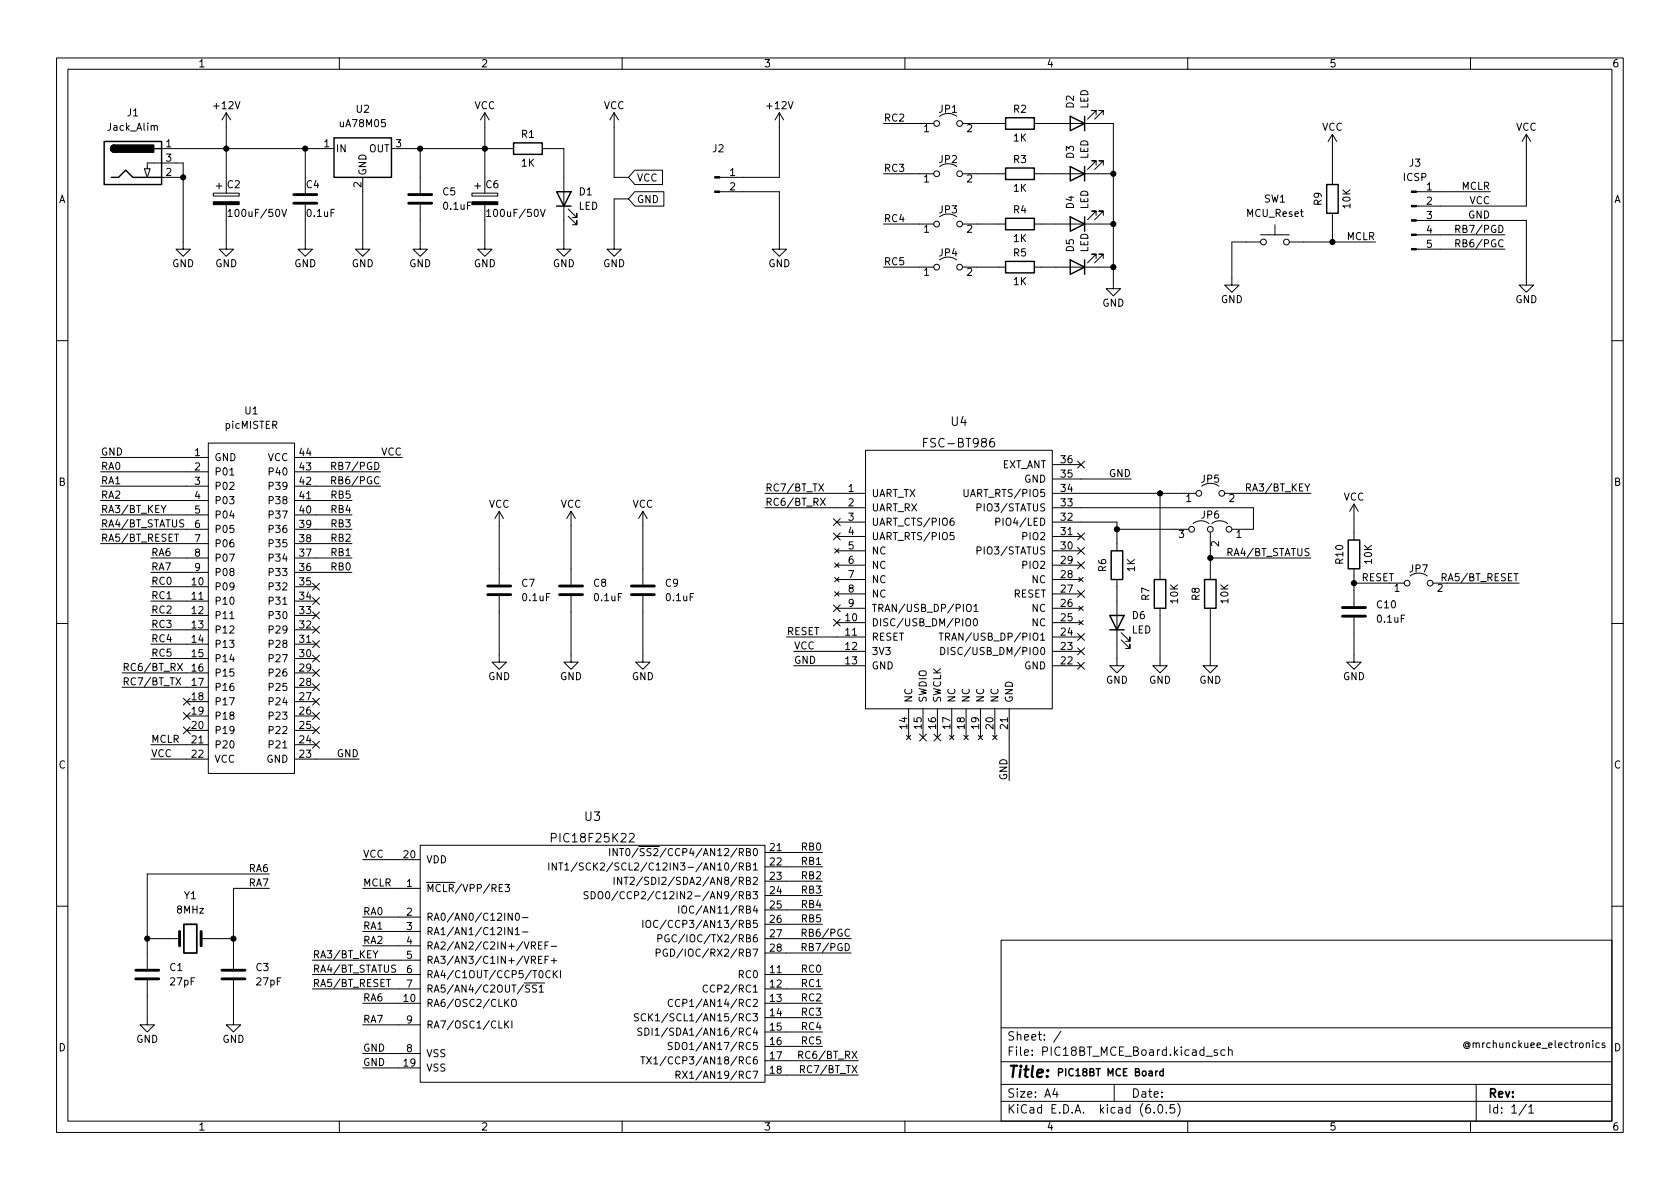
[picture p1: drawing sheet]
<svg xmlns="http://www.w3.org/2000/svg" width="297mm" height="210mm" viewBox="0 0 297 210" stroke-linecap="round" stroke-linejoin="round" font-family="sans-serif">
<g fill="none" stroke="#000" stroke-width=".18">
<path d="M10 10.2h277v190.1h-277zM12 12.2h273v186.1h-273zM40 19.9l-.8 1.3M40 19.9v14.3M40 19.9l.8 1.3M60 10.2v2M85.7 19.9l-.7 1.3M85.7 19.9v14.3M85.7 19.9l.8 1.3M108.6 19.9v11.5h2.5M108.6 19.9l-.8 1.3M108.6 19.9l.7 1.3"/>
<path d="M110 10.2v2M137.8 19.9v11.5h-10.6M137.8 19.9l-.8 1.3M137.8 19.9l.8 1.3M160 10.2v2M210 10.2v2M260 10.2v2M25.5 29.8h1l-.5 1.6zM26 28.8v.8zM26 28.8h1.3zM26 29.6v.2M27.3 22.4l.2-.2 .3 .1v.7"/>
<path d="M27.3 28.8h1.3zM28.6 28.8h3.8v15.3h1.3l-1.3 1.2-1.3-1.2h1.3M28.6 26.3h30.5M28.6 31.4h3.8M37.7 34.2h4.6v.5h-4.6zM38.2 32.9h1M38.7 32.4v1M40 36.2v7.9h1.3l-1.3 1.2-1.3-1.2h1.3M40.3 37.4l.4-.4v1.3M40.3 38.3h.8M49.8 37l.4 1.3 .5-1.3M54 36.2v7.9h1.2l-1.2 1.2-1.3-1.2h1.3"/>
<path d="M54 26.3v7.9M64.1 31.4v12.7h1.3l-1.3 1.2-1.2-1.2h1.2M69.2 26.3h21.6M74.3 36.2v7.9h1.3l-1.3 1.2-1.3-1.2h1.3M74.3 26.3v7.9M83.4 34.2h4.6v.5h-4.6zM83.9 32.9h1.1M84.5 32.4v1M85.7 36.2v7.9h1.3l-1.3 1.2-1.2-1.2h1.2M86 37.4l.4-.4v1.3M86 38.3h.8M95.5 37l.5 1.3 .4-1.3"/>
<path d="M95.9 26.3h3.8v17.8h1.3l-1.3 1.2-1.3-1.2h1.3M100.5 38.2l1.5 1.5v-.7v.7h-.8M100.5 37l1.5 1.5v-.8v.8h-.8M111.1 35.2h-2.5v8.9h1.3l-1.3 1.2-1.3-1.2h1.3M112.2 33.9h5.2v2.5h-5.2l-1.1-1.2zM112.2 30.1h4.9v2.5h-4.9l-1.1-1.2zM127.2 33.9h10.6v10.2h1.3l-1.3 1.2-1.3-1.2h1.3M156.2 30.7h8.9M156.2 39.6h8.9M156.2 21.8h8.9M166.1 29.5a2.54 2.54 0 0 1 3.1 0M166.1 20.6a2.54 2.54 0 0 1 3.1 0"/>
<path d="M166.1 38.3a2.54 2.54 0 0 1 3.1 0M170.2 30.7h7.6M170.2 39.6h7.6M170.2 21.8h7.6M182.9 21.8h13.9v29.2h1.3l-1.3 1.3-1.2-1.3h1.2M182.9 30.7h13.9M182.9 39.6h13.9M193.8 29.2v-.8h-.8h.8l-1.5 1.6M193.8 38.1v-.8h-.8h.8l-1.5 1.6M193.8 20.3v-.7h-.8h.8l-1.5 1.5M195.1 29.2v-.8h-.8h.8l-1.6 1.6M195.1 38.1v-.8h-.8h.8l-1.6 1.6"/>
<path d="M195.1 20.3v-.7h-.8h.8l-1.6 1.5M225.4 39.7v1.8M235.6 23.7l-.8 1.3M235.6 23.7v8.9M235.6 37.7v5.1M235.6 23.7l.7 1.3M250.4 39h19.5v11.4h1.2l-1.2 1.3-1.3-1.3h1.3M250.4 33.9h13.1M269.9 23.7l-.8 1.3M269.9 23.7v12.7h-19.5M269.9 23.7l.7 1.3M156.2 47.2h8.9"/>
<path d="M166.1 46a2.54 2.54 0 0 1 3.1 0M170.2 47.2h7.6M182.9 47.2h13.9M193.8 45.7v-.7h-.8h.8l-1.5 1.5M195.1 45.7v-.7h-.8h.8l-1.6 1.5M222.9 42.8h-5.1v7.6h1.3l-1.3 1.3-1.3-1.3h1.3M222.9 41.5h5.1M228 42.8h15.2M250.4 41.5h15.7M250.4 44.1h15.7M257.4 43h.6l.1-.2v-.3l-.7-.1v1.3M257.4 40.5l.6-.1 .1-.1v-.3l-.7-.2v1.3"/>
<path d="M257.7 43l.4 .7M257.7 40.5l.4 .6M10 60.2h2M36.8 78.4h15.3v58.4h-15.3zM153 79.6h33.1v45.7h-33.1zM163.3 78.2h.5M164 77.5h-.7v1.5M175.7 77.5a.6 .6 0 0 0-.7 .7v.6l.1 .2h.5l.2-.1 .1-.5-.2-.2-.4-.1-.3 .3M285 60.2h2M17.8 80.9h19M17.8 83.4h19M17.8 86h19"/>
<path d="M17.8 96.1h19M17.8 93.6h19M17.8 88.5h19M17.8 91.1h19M26.7 98.7h10.1M28.5 89.4l.4 .6 .4-.6M30.9 94.5h.7M32.5 92l-.5-.1-.2 .1v.4l.6 .2 .1 .3-.3 .3-.4-.1M40.6 84h.8M52.1 80.9h19M52.1 83.4h15.2M52.1 86h15.2"/>
<path d="M52.1 98.7h10.1M52.1 96.1h10.1M52.1 93.6h10.1M52.1 88.5h10.1M52.1 91.1h10.1M58.6 82.4h.7l.1-.2-.1-.3-.7-.1v1.2M58.6 85l.7-.1 .1-.2-.1-.3-.7-.1v1.3M58.9 82.4l.5 .6M58.9 85l.5 .6M88.3 90.4l-.8 1.3M88.3 90.4v13M88.3 90.4l.7 1.3"/>
<path d="M101 90.4l-.8 1.3M101 90.4v13M101 90.4l.7 1.3M113.7 90.4v13M113.7 90.4l-.8 1.3M113.7 90.4l.7 1.3M135.3 87.2h17.7M135.3 89.8h17.7M144.8 85.6l.8 1.2M145.1 88.1l.8 1.3M145.6 85.6l-.8 1.2M145.9 88.1l-.8 1.3"/>
<path d="M147.3 94.3l1.3 1.2M147.3 91.7l1.3 1.2M147.6 97l.7 .8M147.6 99.6l.7 .7M148 99.9h5M148 92.3h5M148 97.4h5M148 94.9h5M148.3 97l-.7 .8M148.3 99.6l-.7 .7M148.6 94.3l-1.3 1.2M148.6 91.7l-1.3 1.2"/>
<path d="M168.6 91.6l-.4 .1a.86 .86 0 0 0 0 1.2l.4-.1 .1-.4-.2-.3h-.3l-.2 .3M168.6 94.2h-.6v.6l.2-.1h.4l.1 .2-.1 .4-.1 .1-.5-.1M170.4 86.5v1.1l.3 .2h.4l.1-.2v-1.1M172.7 97.4l.7-.1 .1-.2-.1-.3-.7-.1v1.3M172.7 89.8l.7-.1 .1-.2-.1-.3-.7-.1v1.3M176.1 92.3l.6-.1 .1-.1-.1-.4-.6-.1v1.3M186.1 89.8h35.5v3.8h-3.8M186.1 87.2h25.4M186.1 92.3h11.4v5.1M186.1 99.9h5M186.1 97.4h5M186.1 94.9h5"/>
<path d="M186.1 84.7h13.9M186.1 82.2h5M190.5 96.8l1.2 1.2M190.5 99.3l1.2 1.3M190.5 94.3l1.2 1.2M190.5 81.6l1.2 1.2M191.7 99.3l-1.2 1.3M191.7 96.8l-1.2 1.2M191.7 94.3l-1.2 1.2M191.7 81.6l-1.2 1.2M197.5 93.6h12.7M205.1 87.2v15.3"/>
<path d="M210.9 92.6a2.26 2.26 0 0 1 2.8 0M212.5 86a2.54 2.54 0 0 1 3 0M214 98.7h17.8M214 94.1v8.4M214.2 92.6a2.26 2.26 0 0 1 2.8 0M216.5 87.2h15.3M239.4 89.1v6.4M239.4 89.1l-.8 1.3M239.4 89.1l.8 1.3M10 110.2h2M21.6 119h15.2M26.7 103.8h10.1"/>
<path d="M26.7 106.3h10.1M26.7 108.8h10.1M26.7 111.4h10.1M26.7 113.9h10.1M26.7 116.5h10.1M26.7 101.2h10.1M31.1 119.9l.8 1.2M31.4 117.3l.8 1.3M31.9 119.9l-.8 1.2M32.2 117.3l-.8 1.3M40.6 109.4h.8M52.1 103.8h3.8"/>
<path d="M52.1 106.3h3.8M52.1 108.8h3.8M52.1 111.4h3.8M52.1 113.9h3.8M52.1 116.5h3.8M52.1 119h3.8M52.1 101.2h10.1M55.3 118.4l1.2 1.2M55.3 115.8l1.2 1.3M55.3 103.1l1.2 1.3M55.3 105.7l1.2 1.2M55.3 113.3l1.2 1.2"/>
<path d="M55.3 110.8l1.2 1.2M55.3 108.2l1.2 1.2M56.5 118.4l-1.2 1.2M56.5 115.8l-1.2 1.3M56.5 105.7l-1.2 1.2M56.5 103.1l-1.2 1.3M56.5 113.3l-1.2 1.2M56.5 110.8l-1.2 1.2M56.5 108.2l-1.2 1.2M88.3 105.4v11.7h1.2l-1.2 1.3-1.3-1.3h1.3M101 105.4v11.7h1.2l-1.2 1.3-1.3-1.3h1.3M113.7 105.4v11.7h1.2l-1.2 1.3-1.3-1.3h1.3"/>
<path d="M139.1 112.6h13.9M140.3 115.2h12.7M140.3 117.7h12.7M147.3 109.5l1.3 1.2M147.3 107l1.3 1.2M147.6 102.1l.7 .8M147.6 104.6l.7 .8M148 110.1h5M148 107.6h5M148 105h5M148 102.5h5M148.3 102.1l-.7 .8"/>
<path d="M148.3 104.6l-.7 .8M148.6 109.5l-1.3 1.2M148.6 107l-1.3 1.2M166 111.9h.8M166.3 114.5a.64 .64 0 0 1 .8 .6 .64 .64 0 0 1-.8 .7zM166.4 111.9v1.3M167.2 112.6h.6l.1-.2-.1-.3-.6-.2v1.3M167.6 114.5v1.3M170.8 109.6l.3-.2a.43 .43 0 0 1 .5 .4v.5a.42 .42 0 0 1-.4 .4 .42 .42 0 0 1-.4-.4zM170.9 107l.3-.1a.43 .43 0 0 1 .5 .4v.4a.42 .42 0 0 1-.4 .5 .42 .42 0 0 1-.4-.5zM172.2 107.2l.4-.3v1.2M172.2 108.1h.7"/>
<path d="M172.3 109.5l.1-.1a.68 .68 0 0 1 .4 .6 .68 .68 0 0 1-.4 .7 .84 .84 0 0 1-.1-1.2zM186.1 110.1h5M186.1 112.6h5M186.1 115.2h5M186.1 117.7h5M186.1 107.6h5M186.1 105h5M186.1 102.5h5M190.5 104.4l1.2 1.2M190.5 114.6l1.2 1.2M190.5 117.1l1.2 1.2M190.5 112l1.2 1.3"/>
<path d="M190.8 109.7l.7 .8M190.8 107.2l.7 .7M190.8 102.1l.7 .8M191.5 109.7l-.7 .8M191.5 107.2l-.7 .7M191.5 102.1l-.7 .8M191.7 112l-1.2 1.3M191.7 114.6l-1.2 1.2M191.7 104.4l-1.2 1.2M191.7 117.1l-1.2 1.2M197.5 102.5v15.2h1.3l-1.3 1.3-1.3-1.3h1.3M198.2 113.2l1.6 1.5v-.8v.8h-.8"/>
<path d="M198.2 111.9l1.6 1.5v-.8v.8h-.8M205.1 107.6v10.1h1.3l-1.3 1.3-1.3-1.3h1.3M214 107.6v10.1h1.3l-1.3 1.3-1.3-1.3h1.3M239.4 109.2v7.9h1.3l-1.3 1.3-1.3-1.3h1.3M239.4 103.1h8.9M239.4 100.6v6.6M249.3 101.8a2.54 2.54 0 0 1 3.1 0M253.4 103.1h15.2M285 110.2h2M21.6 121.5h15.2M26.7 131.7h10.1M26.7 134.2h10.1"/>
<path d="M32.4 128.5l1.2 1.3M32.4 126l1.2 1.2M32.4 123.5l1.2 1.2M33 124.1h3.8M33 126.6h3.8M33 129.2h3.8M33.6 128.5l-1.2 1.3M33.6 126l-1.2 1.2M33.6 123.5l-1.2 1.2M52.1 121.5h3.8M52.1 124.1h3.8M52.1 126.6h3.8"/>
<path d="M52.1 129.2h3.8M52.1 131.7h3.8M52.1 134.2h11.4M55.3 120.9l1.2 1.2M55.3 126l1.2 1.2M55.3 123.5l1.2 1.2M55.3 128.5l1.2 1.3M55.3 131.1l1.2 1.2M56.5 120.9l-1.2 1.2M56.5 126l-1.2 1.2M56.5 123.5l-1.2 1.2M56.5 128.5l-1.2 1.3"/>
<path d="M56.5 131.1l-1.2 1.2M160.3 130l.7 .8M160.7 125.3v5.1M161 130l-.7 .8M162.6 129.8l1.2 1.2M163.2 125.3v5.1M163.8 129.8l-1.2 1.2M165.1 129.8l1.2 1.2M165.7 125.3v5.1M166.3 129.8l-1.2 1.2M167.9 130l.8 .8M168.3 125.3v5.1"/>
<path d="M168.7 130l-.8 .8M170.4 130l.8 .8M170.8 125.3v5.1M171.2 130l-.8 .8M173 130l.7 .8M173.4 125.3v5.1M173.7 130l-.7 .8M175.5 130l.8 .8M175.9 125.3v5.1M176.3 130l-.8 .8M178.4 125.3v12.7M47.6 154.6h-21.6v16.7"/>
<path d="M47.6 157.1h-6.3v14.2M64.1 157.1h10.2M64.1 152h10.2M74.3 149.5h61v41.9h-61zM97 152.6v1.3M97.5 148.2l.7-.1 .2-.2-.1-.4-.2-.1h-.6v1.5M98.4 152.6v1.3l-.8-1.3v1.3M98.8 152.6h.7M99.1 152.6v1.3M99.9 153l.3-.4v1.3M99.9 153.9h.7M102 152.5l-1 1.7"/>
<path d="M103.1 152.6h-.4l-.2 .1v.4l.5 .2 .1 .3-.2 .3-.5-.1M104 157.7h-.5l-.2 .1v.4l.6 .2 .1 .3-.3 .2h-.4M104.5 157.7a.64 .64 0 0 1 .8 .6 .64 .64 0 0 1-.8 .6zM105.9 157.7h.1a.43 .43 0 0 1 .6 .4v.4a.42 .42 0 0 1-.4 .5 .42 .42 0 0 1-.5-.5v-.4zM107.2 157.8l.2-.1a.68 .68 0 0 1 .4 .6 .68 .68 0 0 1-.4 .6l-.2-.1-.1-.3zM107.8 150v1.3M108.6 155.1v1.3M109.1 150v1.3l-.7-1.3v1.3M109.2 157.6l-1 1.6M109.5 150h.8M109.9 155.1v1.3l-.7-1.3v1.3M109.9 150v1.3"/>
<path d="M110.3 155.1h.8M110.7 155.1v1.3M111.3 147.5l.6-.1 .2 .1v.3l-.9 1.1h.9M111.4 155.2l.5-.1 .2 .4-.7 .9h.7M135.3 150.7h10.1M135.3 153.3h10.1M135.3 155.8h10.1M135.3 158.4h10.1M10 160.2h2M26 173.3v7.9h1.3l-1.3 1.3-1.2-1.3h1.2M26 166h5.7M35.6 166h5.7"/>
<path d="M41.3 173.3v7.9h1.2l-1.2 1.3-1.3-1.3h1.3M55.2 172.3h19.1M55.2 174.9h19.1M55.2 169.8h19.1M64.1 177.4h10.2M64.1 162.2h10.2M64.1 164.7h10.2M64.1 167.3h10.2M66 168.1l.4 .7 .4-.7M68.3 173.2h.7M70 170.7h-.5l-.3 .2 .2 .3 .5 .2v.4l-.2 .1h-.5M89.4 177.3l.6 .7"/>
<path d="M90 176.7l-.8 .7M90.5 176.9l.2-.2a.43 .43 0 0 1 .6 .4v.5a.42 .42 0 0 1-.4 .4 .42 .42 0 0 1-.5-.4zM90.6 161.5v1.2l-.8-1.2v1.2M90.6 164v1.3l-.8-1.3v1.3M91.1 164.4l.4-.4v1.3M91.1 165.3h.7M91.3 161.5h.1a.68 .68 0 0 1 .5 .6 .68 .68 0 0 1-.5 .6 .84 .84 0 0 1-.1-1.2zM92.4 162.3h.9M92.4 164.8h.9M94 167.2h.6l.1-.2-.1-.3-.6-.1v1.2M94.3 167.2l.4 .6M95.1 173.8h1.2"/>
<path d="M95.2 167.2h.4M95.2 169.7h.4M95.3 175.4h.8M95.8 166.6h-.6v1.2h.6M95.8 169.1h-.6v1.3h.6M96.4 167.2h.4M96.4 169.7h.4M97 166.6h-.6v1.2M97 169.1h-.6v1.3M97.3 171.8a.6 .6 0 0 0-.9 .4 .6 .6 0 0 0 .6 .7l.3-.1M97.5 167.3h.9M97.5 169.9h.9"/>
<path d="M97.8 171.6v1.3M97.9 169.4v1M98 172.2l.5 .7M98.5 171.6l-.7 .8M99.1 171.6v1.3M112.9 179.3h-.5l-.2 .1v.3l.6 .3 .1 .3-.3 .2h-.5M113.7 162.7v1.3M114.1 179.4a.6 .6 0 0 0-.8 .4 .6 .6 0 0 0 .6 .7l.2-.1M114.3 162.9l.2-.2a.43 .43 0 0 1 .6 .5v.4a.42 .42 0 0 1-.5 .4 .42 .42 0 0 1-.4-.4zM114.7 179.3v1.2M114.9 179.8l.5 .7M115.4 179.3l-.7 .7"/>
<path d="M116 168.5l.6-.1 .1-.1v-.4l-.7-.1v1.3M116.3 162.9a.6 .6 0 0 0-.8 .4 .6 .6 0 0 0 .6 .7l.2-.1M116.3 166l.6-.1 .1-.2v-.3l-.7-.1v1.3M118 167.9a.59 .59 0 0 0-.8 .6 .59 .59 0 0 0 .8 .5v-.4h-.2M118.3 165.3a.59 .59 0 0 0-.8 .6 .59 .59 0 0 0 .8 .6v-.5h-.2M118.9 176.8a.6 .6 0 0 0-.8 .5 .6 .6 0 0 0 .6 .7l.2-.1M120 160.2v1.3M120.2 176.8a.6 .6 0 0 0-.8 .5 .6 .6 0 0 0 .6 .7l.2-.1M120.6 160.4l.3-.2a.43 .43 0 0 1 .5 .4v.5a.42 .42 0 0 1-.4 .4 .42 .42 0 0 1-.4-.4zM125.1 174.3a.6 .6 0 0 0-.8 .4 .6 .6 0 0 0 .5 .7l.3-.1M135.3 166h15.2M135.3 177.4h10.1"/>
<path d="M135.3 172.3h10.1M135.3 174.9h10.1M135.3 180h10.1M135.3 160.9h10.1M135.3 163.4h10.1M135.3 168.5h15.2M141.8 167.5l.6-.1 .2-.1-.1-.3-.7-.2v1.3M141.8 165l.6-.1 .2-.2-.1-.3-.7-.1v1.3M142.1 167.5l.5 .6M142.1 165l.5 .6M177 166.3h108v32h-108zM285 160.2h2"/>
<path d="M60 198.3v2M64.1 188.8h10.2M64.1 186.3h10.2M64.1 181.2h10.2M89.2 180.5v1.3M89.4 181.1l.6 .7M90 180.5l-.8 .8M90.5 180.5v1.3M110 198.3v2M113.3 186.9h.7M113.5 181.9l-.5-.1-.2 .1v.4l.6 .2 .1 .3-.3 .3-.4-.1M113.7 186.9v1.2"/>
<path d="M114 181.8a.64 .64 0 0 1 .8 .6 .64 .64 0 0 1-.8 .7zM114.3 186.9l.9 1.2M115.2 186.9l-.9 1.2M115.3 181.8v1.3M115.6 187.2l.4-.3v1.2M115.6 188.1h.7M118.9 184.4l-.5-.1-.2 .2v.3l.5 .3 .2 .3-.3 .2-.5-.1M119.4 184.3a.64 .64 0 0 1 .7 .7 .64 .64 0 0 1-.7 .6zM119.5 190.1l.6-.1 .2-.2-.1-.3-.7-.1v1.3M119.8 190.1l.5 .6M120.7 189.4l.8 1.3M121.5 189.4l-.8 1.3"/>
<path d="M135.3 182.5h10.1M135.3 185h10.1M135.3 187.6h16.5M135.3 190.1h16.5M141.2 186.6l.6-.1 .2-.2-.1-.3-.7-.1v1.3M141.5 189.1l.6-.1 .2-.1-.1-.3-.7-.2v1.3M160 198.3v2M177 194.8h108M177 191.8h108M177 187.8h108M177 181.8h108M186.5 192.5l-.4 1h1"/>
<path d="M186.9 193v1M187.6 182.4l-1.3 1.9M197 191.8v3M204.1 196.7v.1M204.9 195.4l.2-.1a.81 .81 0 0 1 .6 .7 .81 .81 0 0 1-.3 .8h-.2a.81 .81 0 0 1-.6-.6 .81 .81 0 0 1 .3-.8zM206.2 196.7v.1M207.6 195.3h-.7v.7l.2-.1 .5 .1 .1 .2-.1 .5-.2 .1-.5-.1M208.2 195.1a1.72 1.72 0 0 1 0 2.3M210 198.3v2M213.2 186.8h1.2M215.2 185.7l-.3-.1-.3 .2 .1 .3 .5 .1v.4h-.6M216.6 185.7l-.5-.1-.2 .3v.4l.1 .3h.6"/>
<path d="M217.2 185.8l.2-.2 .4 .1 .1 .9M217.2 185.1v1.5M260 198.3v2M261 191.8v6.5M269.9 195.3l-1.3 1.9M270.3 195.8l.4-.5v1.5M270.3 196.8h.9M280.5 184.5l.2-.1 .3 .1v.8M281.6 184v.1M281.6 184.4v.9M282.8 184.5l-.4-.1-.2 .3 .1 .5h.5M283.7 184.5l-.3-.1-.1 .2v.2l.4 .1v.3h-.4"/>
<circle cx="165.6" cy="21.8" r=".51"/>
<circle cx="165.6" cy="30.7" r=".51"/>
<circle cx="165.6" cy="39.6" r=".51"/>
<circle cx="169.7" cy="30.7" r=".51"/>
<circle cx="169.7" cy="21.8" r=".51"/>
<circle cx="169.7" cy="39.6" r=".51"/>
<circle cx="165.6" cy="47.2" r=".51"/>
<circle cx="169.7" cy="47.2" r=".51"/>
<circle cx="223.4" cy="42.8" r=".51"/>
<circle cx="227.5" cy="42.8" r=".51"/>
<circle cx="210.7" cy="93.6" r=".51"/>
<circle cx="212" cy="87.2" r=".51"/>
<circle cx="214" cy="93.6" r=".51"/>
<circle cx="216" cy="87.2" r=".51"/>
<circle cx="217.3" cy="93.6" r=".51"/>
<circle cx="248.8" cy="103.1" r=".51"/>
<circle cx="252.9" cy="103.1" r=".51"/>
</g>
<g fill="none" stroke="#000" stroke-width=".25">
<path d="M18.4 25h10.2v7.6h-10.2zM19.7 31.4h1.3l1.2-1.3 1.3 1.3h5.1M20.2 25.6a.64 .64 0 0 0-.6 .7 .64 .64 0 0 0 .6 .6M27.3 26.3h1.3M59.1 24.4h10.1v7h-10.1zM90.8 25.3h5.1v2h-5.1zM98.4 33.9h2.6l-1.3 2.5zM98.4 36.4h2.6M177.8 29.7h5.1v2h-5.1zM177.8 38.6h5.1v2h-5.1zM177.8 20.8h5.1v2.1h-5.1zM189.2 29.5l2.6 1.2-2.6 1.3z"/>
<path d="M189.2 38.3l2.6 1.3-2.6 1.3zM189.2 20.6l2.6 1.2-2.6 1.3zM191.8 20.6v2.5M191.8 29.5v2.5M191.8 38.3v2.6M234.6 32.6h2v5.1h-2zM177.8 46.2h5.1v2.1h-5.1zM189.2 46l2.6 1.2-2.6 1.3zM191.8 46v2.5M196.5 97.4h2v5.1h-2zM238.4 95.5h2v5.1h-2zM196.2 108.8h2.6l-1.3 2.6z"/>
<path d="M196.2 111.4h2.6M204.1 102.5h2v5.1h-2zM213 102.5h2v5.1h-2zM204.7 189.4l-.4 .2M205.7 189.5l-.4-.1-.2 .2 .1 .6h.5M205.7 189v1.2"/>
</g>
<path d="M19.7 25.8l.5-.2v1.3a.64 .64 0 0 1-.6-.4 .64 .64 0 0 1 .1-.7zM20.2 25.6h7v1.3h-7z" fill="#000" stroke="#000" stroke-width=".25"/>
<g fill="none" stroke="#000" stroke-width=".51">
<path d="M51.9 35.9h4.1M51.9 34.4h4.1M72.3 35.9h4M72.3 34.4h4M86.2 105.2h4.1M86.2 103.6h4.1M98.9 105.2h4.1M98.9 103.6h4.1M111.6 105.2h4.1M111.6 103.6h4.1M237.4 109h4M237.4 107.4h4"/>
<path d="M24 173.1h4.1M24 171.6h4.1M31.7 164.7v2.6M35.6 164.7v2.6M39.2 173.1h4.1M39.2 171.6h4.1"/>
</g>
<path d="M32.5 163.4h2.3v5.1h-2.3z" fill="none" stroke="#000" stroke-width=".3"/>
<g fill="#000" stroke="#000" stroke-width=".18">
<path d="M37.7 35.7h4.6v.5h-4.6zM83.4 35.7h4.6v.5h-4.6zM126.4 33.8h.8v.2h-.8zM126.4 31.2h.8v.3h-.8zM249.6 38.9h.8v.2h-.8zM249.6 36.3h.8v.3h-.8zM249.6 33.8h.8v.2h-.8zM249.6 43.9h.8v.3h-.8zM249.6 41.4h.8v.3h-.8z"/>
<circle cx="32.4" cy="31.4" r=".46"/>
<circle cx="40" cy="26.3" r=".46"/>
<circle cx="54" cy="26.3" r=".46"/>
<circle cx="74.3" cy="26.3" r=".46"/>
<circle cx="85.7" cy="26.3" r=".46"/>
<circle cx="196.8" cy="30.7" r=".46"/>
<circle cx="196.8" cy="39.6" r=".46"/>
<circle cx="196.8" cy="47.2" r=".46"/>
<circle cx="235.6" cy="42.8" r=".46"/>
<circle cx="197.5" cy="93.6" r=".46"/>
<circle cx="205.1" cy="87.2" r=".46"/>
<circle cx="214" cy="98.7" r=".46"/>
<circle cx="239.4" cy="103.1" r=".46"/>
<circle cx="26" cy="166" r=".46"/>
<circle cx="41.3" cy="166" r=".46"/>
</g>
<text font-size="2.8" x="178" y="190.6">Title:</text>
<g font-size="2.1">
<text x="168.2" y="75.3">U4</text>
<text x="163.9" y="79.1">FSC-BT986</text>
<text x="98.1" y="149">PIC18F25K22</text>
<text x="103.4" y="145.2">U3</text>
<text x="178" y="184">Sheet: /</text>
<text x="178" y="186.7">File: PIC18BT_MCE_Board.kicad_sch</text>
<text x="178" y="196.9">KiCad E.D.A. kicad (6.0.5)</text>
<text x="178" y="194.1">Size: A4</text>
<text x="200" y="194.1">Date:</text>
<text x="263" y="194.1">Rev:</text>
<text x="263" y="196.9">Id: 1/1</text>
</g>
<g font-size="1.8">
<text x="35" y="11.9">1</text>
<text x="85" y="11.9">2</text>
<text x="135" y="11.9">3</text>
<text x="185" y="11.9">4</text>
<text x="235" y="11.9">5</text>
<text x="285" y="11.9">6</text>
<text x="19.1" y="23.1">Jack_Alim</text>
<text x="22.5" y="20.6">J1</text>
<text x="37.9" y="19.3">+12V</text>
<text x="60.3" y="22.5">uA78M05</text>
<text x="63" y="19.9">U2</text>
<text x="83.9" y="19.3">VCC</text>
<text x="106.7" y="19.3">VCC</text>
<text x="135.7" y="19.3">+12V</text>
<text x="156.2" y="21.5">RC2</text>
<text x="163.3" y="23.4">1</text>
<text x="166.1" y="19.9">JP1</text>
<text x="171" y="23.4">2</text>
<text x="179.2" y="19.9">R2</text>
<text x="189.9" y="19.1" transform="rotate(-90 189.9 19.1)">D2</text>
<text x="192.4" y="19.3" transform="rotate(-90 192.4 19.3)">LED</text>
<text x="233.7" y="23.1">VCC</text>
<text x="268" y="23.1">VCC</text>
<text x="29.4" y="26">1</text>
<text x="29.4" y="28.6">3</text>
<text x="57.3" y="26">1</text>
<text x="59.3" y="26.9">IN</text>
<text x="65.2" y="26.9">OUT</text>
<text x="70" y="26">3</text>
<text x="92.2" y="24.4">R1</text>
<text x="92.2" y="29.5">1K</text>
<text x="126" y="26.9">J2</text>
<text x="166.1" y="28.8">JP2</text>
<text x="179.2" y="28.8">R3</text>
<text x="179.2" y="25">1K</text>
<text x="189.9" y="28" transform="rotate(-90 189.9 28)">D3</text>
<text x="192.4" y="28.2" transform="rotate(-90 192.4 28.2)">LED</text>
<text x="249.2" y="29.5">J3</text>
<text x="10.3" y="35.9">A</text>
<text x="29.4" y="31.1">2</text>
<text x="40.2" y="33.3">C2</text>
<text x="54.2" y="33.3">C4</text>
<text x="63.9" y="33.1" transform="rotate(-90 63.9 33.1)">2</text>
<text x="64.8" y="31.1" transform="rotate(-90 64.8 31.1)">GND</text>
<text x="78.3" y="34.5">C5</text>
<text x="85.9" y="33.3">C6</text>
<text x="102.4" y="34.5">D1</text>
<text x="112.6" y="35.9">GND</text>
<text x="112.6" y="32.1">VCC</text>
<text x="129" y="31.1">1</text>
<text x="129" y="33.6">2</text>
<text x="156.2" y="30.4">RC3</text>
<text x="163.3" y="32.3">1</text>
<text x="171" y="32.3">2</text>
<text x="179.2" y="33.9">1K</text>
<text x="223.5" y="35.8">SW1</text>
<text x="248.1" y="32">ICSP</text>
<text x="252.2" y="33.6">1</text>
<text x="258.4" y="33.6">MCLR</text>
<text x="285.3" y="35.9">A</text>
<text x="41.1" y="38.3">100uF/50V</text>
<text x="54.4" y="38.3">0.1uF</text>
<text x="78.5" y="37.1">0.1uF</text>
<text x="86.8" y="38.3">100uF/50V</text>
<text x="102.3" y="37.1">LED</text>
<text x="156.2" y="39.3">RC4</text>
<text x="163.3" y="41.1">1</text>
<text x="166.1" y="37.7">JP3</text>
<text x="171" y="41.1">2</text>
<text x="179.2" y="37.7">R4</text>
<text x="189.9" y="36.9" transform="rotate(-90 189.9 36.9)">D4</text>
<text x="192.4" y="37" transform="rotate(-90 192.4 37)">LED</text>
<text x="220.5" y="38.3">MCU_Reset</text>
<text x="233.7" y="36.3" transform="rotate(-90 233.7 36.3)">R9</text>
<text x="238.8" y="36.8" transform="rotate(-90 238.8 36.8)">10K</text>
<text x="252.2" y="36.2">2</text>
<text x="252.2" y="38.7">3</text>
<text x="252.2" y="41.3">4</text>
<text x="258.2" y="41.2">RB7/PGD</text>
<text x="259.6" y="38.6">GND</text>
<text x="259.8" y="36.1">VCC</text>
<text x="30.4" y="47.2">GND</text>
<text x="38" y="47.2">GND</text>
<text x="52" y="47.2">GND</text>
<text x="62.2" y="47.2">GND</text>
<text x="72.3" y="47.2">GND</text>
<text x="83.8" y="47.2">GND</text>
<text x="97.7" y="47.2">GND</text>
<text x="106.6" y="47.2">GND</text>
<text x="135.8" y="47.2">GND</text>
<text x="156.2" y="46.9">RC5</text>
<text x="166.1" y="45.3">JP4</text>
<text x="179.2" y="45.3">R5</text>
<text x="179.2" y="42.8">1K</text>
<text x="189.9" y="44.5" transform="rotate(-90 189.9 44.5)">D5</text>
<text x="192.4" y="44.7" transform="rotate(-90 192.4 44.7)">LED</text>
<text x="238.1" y="42.4">MCLR</text>
<text x="252.2" y="43.8">5</text>
<text x="258.2" y="43.7">RB6/PGC</text>
<text x="163.3" y="48.8">1</text>
<text x="171" y="48.8">2</text>
<text x="179.2" y="50.4">1K</text>
<text x="215.8" y="53.6">GND</text>
<text x="267.9" y="53.6">GND</text>
<text x="194.9" y="54.2">GND</text>
<text x="39.8" y="75.8">picMISTER</text>
<text x="43.3" y="73.3">U1</text>
<text x="17.8" y="83.1">RA0</text>
<text x="17.8" y="80.5">GND</text>
<text x="34.4" y="80.6">1</text>
<text x="34.4" y="83.2">2</text>
<text x="37.8" y="81.5">GND</text>
<text x="47.3" y="81.5">VCC</text>
<text x="53" y="83.2">43</text>
<text x="53" y="80.6">44</text>
<text x="59.4" y="83.1">RB7/PGD</text>
<text x="67.4" y="80.5">VCC</text>
<text x="177" y="82.8">EXT_ANT</text>
<text x="187.6" y="81.9">36</text>
<text x="10.3" y="85.9">B</text>
<text x="17.8" y="85.6">RA1</text>
<text x="17.8" y="88.2">RA2</text>
<text x="34.4" y="85.7">3</text>
<text x="34.4" y="88.3">4</text>
<text x="37.8" y="84.1">P01</text>
<text x="37.8" y="86.6">P02</text>
<text x="37.8" y="89.1">P03</text>
<text x="47.9" y="89.1">P38</text>
<text x="47.9" y="86.6">P39</text>
<text x="47.9" y="84.1">P40</text>
<text x="53" y="88.3">41</text>
<text x="53" y="85.7">42</text>
<text x="58.7" y="88.2">RB5</text>
<text x="59.4" y="85.6">RB6/PGC</text>
<text x="86.4" y="89.8">VCC</text>
<text x="99.1" y="89.8">VCC</text>
<text x="111.8" y="89.8">VCC</text>
<text x="135.3" y="89.4">RC6/BT_RX</text>
<text x="135.3" y="86.9">RC7/BT_TX</text>
<text x="150" y="87">1</text>
<text x="150" y="89.5">2</text>
<text x="154.1" y="87.9">UART_TX</text>
<text x="171.1" y="87.9">UART_RTS/PIO5</text>
<text x="181.1" y="85.3">GND</text>
<text x="187.6" y="89.5">33</text>
<text x="187.6" y="87">34</text>
<text x="187.6" y="84.4">35</text>
<text x="196.1" y="84.4">GND</text>
<text x="209.7" y="88.8">1</text>
<text x="212.4" y="85.3">JP5</text>
<text x="217.3" y="88.8">2</text>
<text x="220.8" y="86.9">RA3/BT_KEY</text>
<text x="237.5" y="88.5">VCC</text>
<text x="285.3" y="85.9">B</text>
<text x="17.8" y="95.8">RA5/BT_RESET</text>
<text x="17.8" y="93.2">RA4/BT_STATUS</text>
<text x="17.8" y="90.7">RA3/BT_KEY</text>
<text x="34.4" y="90.8">5</text>
<text x="34.4" y="93.3">6</text>
<text x="34.4" y="95.9">7</text>
<text x="37.8" y="91.7">P04</text>
<text x="37.8" y="94.2">P05</text>
<text x="47.9" y="94.2">P36</text>
<text x="47.9" y="91.7">P37</text>
<text x="53" y="95.9">38</text>
<text x="53" y="93.3">39</text>
<text x="53" y="90.8">40</text>
<text x="58.7" y="90.7">RB4</text>
<text x="58.7" y="93.2">RB3</text>
<text x="58.7" y="95.8">RB2</text>
<text x="150" y="92.1">3</text>
<text x="150" y="94.6">4</text>
<text x="154.1" y="90.4">UART_RX</text>
<text x="154.1" y="93">UART_CTS/PIO6</text>
<text x="154.1" y="95.5">UART_RTS/PIO5</text>
<text x="173.4" y="90.4">PIO3/STATUS</text>
<text x="177" y="93">PIO4/LED</text>
<text x="181" y="95.5">PIO2</text>
<text x="187.6" y="94.6">31</text>
<text x="187.6" y="92.1">32</text>
<text x="208.4" y="95.1">3</text>
<text x="212.4" y="91.7">JP6</text>
<text x="218.6" y="95.1">1</text>
<text x="26.7" y="100.9">RA7</text>
<text x="26.7" y="98.3">RA6</text>
<text x="34.4" y="98.4">8</text>
<text x="34.4" y="101">9</text>
<text x="37.8" y="96.8">P06</text>
<text x="37.8" y="99.3">P07</text>
<text x="37.8" y="101.8">P08</text>
<text x="47.9" y="101.8">P33</text>
<text x="47.9" y="99.3">P34</text>
<text x="47.9" y="96.8">P35</text>
<text x="53" y="101">36</text>
<text x="53" y="98.4">37</text>
<text x="58.7" y="98.3">RB1</text>
<text x="58.7" y="100.9">RB0</text>
<text x="150" y="97.1">5</text>
<text x="150" y="99.7">6</text>
<text x="154.1" y="98">NC</text>
<text x="154.1" y="100.6">NC</text>
<text x="173.4" y="98">PIO3/STATUS</text>
<text x="181" y="100.6">PIO2</text>
<text x="187.6" y="99.7">29</text>
<text x="187.6" y="97.1">30</text>
<text x="195.6" y="101.1" transform="rotate(-90 195.6 101.1)">R6</text>
<text x="200.7" y="101.1" transform="rotate(-90 200.7 101.1)">1K</text>
<text x="215.5" y="96.6" transform="rotate(-90 215.5 96.6)">2</text>
<text x="217.3" y="98.3">RA4/BT_STATUS</text>
<text x="237.5" y="99.7" transform="rotate(-90 237.5 99.7)">R10</text>
<text x="242.6" y="99.7" transform="rotate(-90 242.6 99.7)">10K</text>
<text x="249.3" y="101.2">JP7</text>
<text x="26.7" y="103.4">RC0</text>
<text x="26.7" y="105.9">RC1</text>
<text x="33.9" y="103.5">10</text>
<text x="33.9" y="106">11</text>
<text x="37.8" y="104.4">P09</text>
<text x="37.8" y="106.9">P10</text>
<text x="47.9" y="106.9">P31</text>
<text x="47.9" y="104.4">P32</text>
<text x="53" y="106">34</text>
<text x="53" y="103.5">35</text>
<text x="92.3" y="103.8">C7</text>
<text x="92.5" y="106.3">0.1uF</text>
<text x="105" y="103.8">C8</text>
<text x="105.2" y="106.3">0.1uF</text>
<text x="117.7" y="103.8">C9</text>
<text x="117.9" y="106.3">0.1uF</text>
<text x="150" y="102.2">7</text>
<text x="150" y="104.8">8</text>
<text x="150" y="107.3">9</text>
<text x="154.1" y="103.1">NC</text>
<text x="154.1" y="105.7">NC</text>
<text x="179.1" y="105.7">RESET</text>
<text x="182.5" y="103.1">NC</text>
<text x="187.6" y="107.3">26</text>
<text x="187.6" y="104.8">27</text>
<text x="187.6" y="102.2">28</text>
<text x="203.2" y="106.2" transform="rotate(-90 203.2 106.2)">R7</text>
<text x="208.3" y="106.6" transform="rotate(-90 208.3 106.6)">10K</text>
<text x="212.1" y="106.2" transform="rotate(-90 212.1 106.2)">R8</text>
<text x="217.2" y="106.6" transform="rotate(-90 217.2 106.6)">10K</text>
<text x="240.7" y="102.8">RESET</text>
<text x="243.5" y="107.6">C10</text>
<text x="246.5" y="104.6">1</text>
<text x="254.1" y="104.6">2</text>
<text x="255.3" y="102.8">RA5/BT_RESET</text>
<text x="26.7" y="113.6">RC4</text>
<text x="26.7" y="111">RC3</text>
<text x="26.7" y="108.5">RC2</text>
<text x="33.9" y="108.6">12</text>
<text x="33.9" y="111.1">13</text>
<text x="33.9" y="113.7">14</text>
<text x="37.8" y="109.5">P11</text>
<text x="37.8" y="112">P12</text>
<text x="47.9" y="112">P29</text>
<text x="47.9" y="109.5">P30</text>
<text x="53" y="113.7">31</text>
<text x="53" y="111.1">32</text>
<text x="53" y="108.6">33</text>
<text x="139.1" y="112.3">RESET</text>
<text x="149.5" y="109.8">10</text>
<text x="149.5" y="112.4">11</text>
<text x="154.1" y="110.7">DISC/USB_DM/PIO0</text>
<text x="154.1" y="113.3">RESET</text>
<text x="154.1" y="108.2">TRAN/USB_DP/PIO1</text>
<text x="167.9" y="113.3">TRAN/USB_DP/PIO1</text>
<text x="182.5" y="110.7">NC</text>
<text x="182.5" y="108.2">NC</text>
<text x="187.6" y="112.4">24</text>
<text x="187.6" y="109.8">25</text>
<text x="200.1" y="112">LED</text>
<text x="200.2" y="109.5">D6</text>
<text x="243.6" y="110.1">0.1uF</text>
<text x="21.6" y="118.6">RC6/BT_RX</text>
<text x="26.7" y="116.1">RC5</text>
<text x="33.9" y="116.2">15</text>
<text x="33.9" y="118.7">16</text>
<text x="37.8" y="114.5">P13</text>
<text x="37.8" y="117.1">P14</text>
<text x="37.8" y="119.6">P15</text>
<text x="47.9" y="119.6">P26</text>
<text x="47.9" y="117.1">P27</text>
<text x="47.9" y="114.5">P28</text>
<text x="53" y="118.7">29</text>
<text x="53" y="116.2">30</text>
<text x="140.3" y="114.8">VCC</text>
<text x="140.3" y="117.4">GND</text>
<text x="149.5" y="114.9">12</text>
<text x="149.5" y="117.5">13</text>
<text x="154.1" y="115.8">3V3</text>
<text x="154.1" y="118.4">GND</text>
<text x="168.3" y="115.8">DISC/USB_DM/PIO0</text>
<text x="181.1" y="118.4">GND</text>
<text x="187.6" y="117.5">22</text>
<text x="187.6" y="114.9">23</text>
<text x="21.6" y="121.2">RC7/BT_TX</text>
<text x="33.9" y="121.3">17</text>
<text x="33.9" y="123.8">18</text>
<text x="37.8" y="122.2">P16</text>
<text x="37.8" y="124.7">P17</text>
<text x="47.9" y="124.7">P24</text>
<text x="47.9" y="122.2">P25</text>
<text x="53" y="123.8">27</text>
<text x="53" y="121.3">28</text>
<text x="86.3" y="120.3">GND</text>
<text x="99" y="120.3">GND</text>
<text x="111.7" y="120.3">GND</text>
<text x="161.3" y="124.3" transform="rotate(-90 161.3 124.3)">NC</text>
<text x="163.8" y="124.3" transform="rotate(-90 163.8 124.3)">SWDIO</text>
<text x="166.4" y="124.3" transform="rotate(-90 166.4 124.3)">SWCLK</text>
<text x="168.9" y="124.3" transform="rotate(-90 168.9 124.3)">NC</text>
<text x="171.4" y="124.3" transform="rotate(-90 171.4 124.3)">NC</text>
<text x="174" y="124.3" transform="rotate(-90 174 124.3)">NC</text>
<text x="176.5" y="124.3" transform="rotate(-90 176.5 124.3)">NC</text>
<text x="179.1" y="124.3" transform="rotate(-90 179.1 124.3)">GND</text>
<text x="195.5" y="120.9">GND</text>
<text x="203.1" y="120.9">GND</text>
<text x="212" y="120.9">GND</text>
<text x="237.4" y="120.3">GND</text>
<text x="26.7" y="131.3">MCLR</text>
<text x="33.9" y="126.4">19</text>
<text x="33.9" y="128.9">20</text>
<text x="33.9" y="131.4">21</text>
<text x="37.8" y="127.2">P18</text>
<text x="37.8" y="129.8">P19</text>
<text x="47.9" y="129.8">P22</text>
<text x="47.9" y="127.2">P23</text>
<text x="53" y="131.4">24</text>
<text x="53" y="128.9">25</text>
<text x="53" y="126.4">26</text>
<text x="160.4" y="128.9" transform="rotate(-90 160.4 128.9)">14</text>
<text x="162.9" y="128.9" transform="rotate(-90 162.9 128.9)">15</text>
<text x="165.5" y="128.9" transform="rotate(-90 165.5 128.9)">16</text>
<text x="168" y="128.9" transform="rotate(-90 168 128.9)">17</text>
<text x="170.6" y="128.9" transform="rotate(-90 170.6 128.9)">18</text>
<text x="173.1" y="128.9" transform="rotate(-90 173.1 128.9)">19</text>
<text x="175.6" y="128.9" transform="rotate(-90 175.6 128.9)">20</text>
<text x="178.2" y="128.9" transform="rotate(-90 178.2 128.9)">21</text>
<text x="10.3" y="135.9">C</text>
<text x="26.7" y="133.9">VCC</text>
<text x="33.9" y="134">22</text>
<text x="37.8" y="132.3">P20</text>
<text x="37.8" y="134.9">VCC</text>
<text x="47.1" y="134.9">GND</text>
<text x="47.9" y="132.3">P21</text>
<text x="53" y="134">23</text>
<text x="59.6" y="133.9">GND</text>
<text x="285.3" y="135.9">C</text>
<text x="178.1" y="138" transform="rotate(-90 178.1 138)">GND</text>
<text x="44.1" y="154.2">RA6</text>
<text x="64.1" y="151.7">VCC</text>
<text x="71.4" y="151.8">20</text>
<text x="75.3" y="152.6">VDD</text>
<text x="104.1" y="153.9">INT1/SCK2/SCL2/C12IN3-/AN10/RB1</text>
<text x="110.9" y="151.4">INT0/~{SS2}/CCP4/AN12/RB0</text>
<text x="136.2" y="150.5">21</text>
<text x="136.2" y="153">22</text>
<text x="136.2" y="155.6">23</text>
<text x="141.9" y="155.5">RB2</text>
<text x="141.9" y="152.9">RB1</text>
<text x="141.9" y="150.4">RB0</text>
<text x="31.3" y="161.5">8MHz</text>
<text x="32.6" y="159">Y1</text>
<text x="44.1" y="156.7">RA7</text>
<text x="64.1" y="161.8">RA0</text>
<text x="64.1" y="156.7">MCLR</text>
<text x="71.9" y="156.8">1</text>
<text x="71.9" y="161.9">2</text>
<text x="75.3" y="157.7">~{MCLR}/VPP/RE3</text>
<text x="109.1" y="159">SDO0/CCP2/C12IN2-/AN9/RB3</text>
<text x="112.7" y="156.5">INT2/SDI2/SDA2/AN8/RB2</text>
<text x="122.1" y="161.5">IOC/AN11/RB4</text>
<text x="136.2" y="158.1">24</text>
<text x="136.2" y="160.6">25</text>
<text x="141.9" y="158">RB3</text>
<text x="141.9" y="160.6">RB4</text>
<text x="64.1" y="166.9">RA2</text>
<text x="64.1" y="164.4">RA1</text>
<text x="71.9" y="164.5">3</text>
<text x="71.9" y="167">4</text>
<text x="75.3" y="162.8">RA0/AN0/C12IN0-</text>
<text x="75.3" y="165.3">RA1/AN1/C12IN1-</text>
<text x="75.3" y="167.9">RA2/AN2/C2IN+/VREF-</text>
<text x="116.8" y="164.1">IOC/CCP3/AN13/RB5</text>
<text x="119" y="166.6">PGC/IOC/TX2/RB6</text>
<text x="136.2" y="163.2">26</text>
<text x="136.2" y="165.7">27</text>
<text x="141.9" y="163.1">RB5</text>
<text x="142.6" y="165.6">RB6/PGC</text>
<text x="30" y="171.7">C1</text>
<text x="45.3" y="171.7">C3</text>
<text x="55.2" y="172">RA4/BT_STATUS</text>
<text x="55.2" y="169.4">RA3/BT_KEY</text>
<text x="71.9" y="169.5">5</text>
<text x="71.9" y="172.1">6</text>
<text x="75.3" y="170.4">RA3/AN3/C1IN+/VREF+</text>
<text x="75.3" y="173">RA4/C1OUT/CCP5/T0CKI</text>
<text x="118.8" y="169.2">PGD/IOC/RX2/RB7</text>
<text x="130.7" y="173">RC0</text>
<text x="136.2" y="172.1">11</text>
<text x="136.2" y="168.3">28</text>
<text x="141.9" y="172">RC0</text>
<text x="142.6" y="168.2">RB7/PGD</text>
<text x="30.2" y="174.2">27pF</text>
<text x="45.4" y="174.2">27pF</text>
<text x="55.2" y="174.5">RA5/BT_RESET</text>
<text x="64.1" y="177.1">RA6</text>
<text x="71.4" y="177.2">10</text>
<text x="71.9" y="174.6">7</text>
<text x="75.3" y="178">RA6/OSC2/CLKO</text>
<text x="75.3" y="175.5">RA5/AN4/C2OUT/~{SS1}</text>
<text x="120.5" y="178">CCP1/AN14/RC2</text>
<text x="125.5" y="175.5">CCP2/RC1</text>
<text x="136.2" y="174.6">12</text>
<text x="136.2" y="177.2">13</text>
<text x="136.2" y="179.7">14</text>
<text x="141.9" y="179.6">RC3</text>
<text x="141.9" y="177.1">RC2</text>
<text x="141.9" y="174.5">RC1</text>
<text x="10.3" y="185.9">D</text>
<text x="24.1" y="184.4">GND</text>
<text x="39.3" y="184.4">GND</text>
<text x="64.1" y="180.9">RA7</text>
<text x="64.1" y="186">GND</text>
<text x="71.9" y="181">9</text>
<text x="75.3" y="181.9">RA7/OSC1/CLKI</text>
<text x="115.5" y="180.6">SCK1/SCL1/AN15/RC3</text>
<text x="116.1" y="183.1">SDI1/SDA1/AN16/RC4</text>
<text x="120.4" y="185.7">SDO1/AN17/RC5</text>
<text x="136.2" y="182.2">15</text>
<text x="136.2" y="184.8">16</text>
<text x="141.9" y="182.1">RC4</text>
<text x="141.9" y="184.7">RC5</text>
<text x="258.4" y="185.3">@mrchunckuee_electronics</text>
<text x="285.3" y="185.9">D</text>
<text x="64.1" y="188.5">GND</text>
<text x="71.4" y="188.6">19</text>
<text x="71.9" y="186">8</text>
<text x="75.3" y="189.5">VSS</text>
<text x="75.3" y="186.9">VSS</text>
<text x="116.7" y="188.2">TX1/CCP3/AN18/RC6</text>
<text x="121.8" y="190.7">RX1/AN19/RC7</text>
<text x="136.2" y="187.3">17</text>
<text x="136.2" y="189.9">18</text>
<text x="141.9" y="187.2">RC6/BT_RX</text>
<text x="142.1" y="189.8">RC7/BT_TX</text>
<text x="186.7" y="190.3">PIC18BT MCE Board</text>
<text x="35" y="199.9">1</text>
<text x="85" y="199.9">2</text>
<text x="135" y="199.9">3</text>
<text x="185" y="199.9">4</text>
<text x="235" y="199.9">5</text>
<text x="285" y="199.9">6</text>
</g>
</svg>
